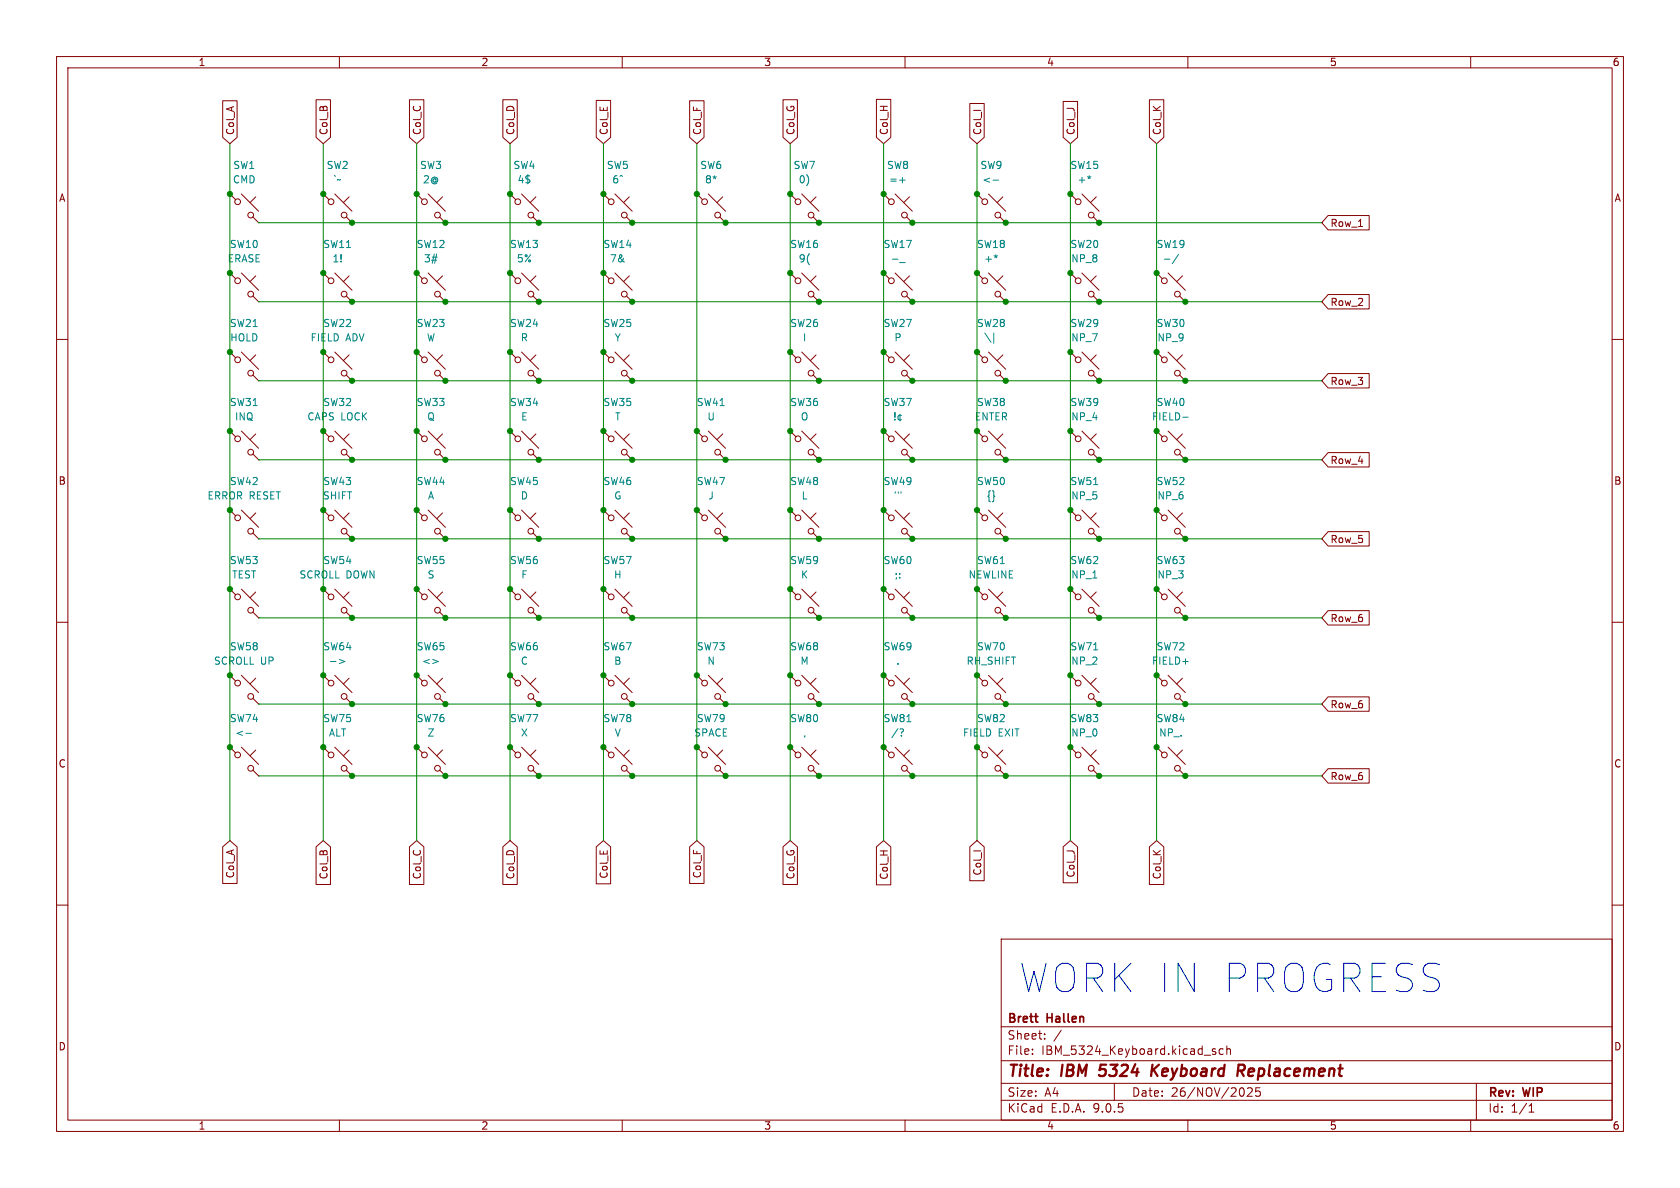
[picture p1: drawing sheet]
<svg xmlns="http://www.w3.org/2000/svg" width="297mm" height="210mm" viewBox="0 0 297 210" stroke-linecap="round" stroke-linejoin="round" font-family="sans-serif">
<g fill="none" stroke="#840000" stroke-width=".18">
<path d="M10 10h277v190h-277zM12 12h273v186h-273zM39.4 17.8h2.5v6.5l-1.3 1.1-1.2-1.1zM55.9 17.6h2.5v6.7l-1.3 1.1-1.2-1.1zM60 10v2M72.4 17.6h2.5v6.7l-1.2 1.1-1.3-1.1zM88.9 17.6h2.5v6.7l-1.2 1.1-1.3-1.1zM105.4 17.8h2.6v6.5l-1.3 1.1-1.3-1.1zM110 10v2M121.9 17.8h2.6v6.5l-1.3 1.1-1.3-1.1zM138.4 17.6h2.6v6.7l-1.3 1.1-1.3-1.1zM154.9 17.6h2.6v6.7l-1.3 1.1-1.3-1.1z"/>
<path d="M160 10v2M171.4 18.3h2.6v6l-1.3 1.1-1.3-1.1zM188 17.9h2.5v6.4l-1.3 1.1-1.2-1.1zM203.2 17.6h2.5v6.7l-1.2 1.1-1.3-1.1zM210 10v2M260 10v2M40.6 34.3l1.1 1M40.6 34.3h.1M42.7 34.3l3 3M44.7 38.4l1 1M45.2 34.8l-1 1M45.7 39.4h.1"/>
<path d="M57.1 34.3l1.1 1M57.1 34.3h.1M59.2 34.3l3 3M61.2 38.4l1 1M61.7 34.8l-1 1M62.2 39.4h.1M73.7 34.3l1 1M73.7 34.3h.1M75.7 34.3l3 3M77.7 38.4l1 1M78.2 34.8l-1 1M78.7 39.4h.1"/>
<path d="M90.2 34.3l1 1M90.2 34.3h.1M92.2 34.3l3 3M94.2 38.4l1 1M94.7 34.8l-1 1M95.2 39.4h.1M106.7 34.3l1 1M106.7 34.3h.1M108.7 34.3l3.1 3M110.7 38.4l1.1 1M111.3 34.8l-1.1 1M111.8 39.4h.1"/>
<path d="M123.2 34.3l1 1M123.2 34.3h.1M125.2 34.3l3.1 3M127.3 38.4l1 1M127.8 34.8l-1.1 1M128.3 39.4h.1M139.7 34.3l1 1M139.7 34.3h.1M141.7 34.3l3.1 3M143.8 38.4l1 1M144.3 34.8l-1 1M144.8 39.4h.1"/>
<path d="M156.2 34.3l1 1M156.2 34.3h.1M158.2 34.3l3.1 3M160.3 38.4l1 1M160.8 34.8l-1 1M161.3 39.4h.1M172.7 34.3l1 1M172.7 34.3h.1M174.8 34.3l3 3M176.8 38.4l1 1M177.3 34.8l-1 1M177.8 39.4h.1"/>
<path d="M189.2 34.3l1 1M189.2 34.3h.1M191.3 34.3l3 3M193.3 38.4l1 1M193.8 34.8l-1 1M194.3 39.4h.1M234.8 38.1h7.3v2.5h-7.3l-1.1-1.2zM40.6 48.3l1.1 1M40.6 48.3h.1M42.7 48.3l3 3M44.7 52.3l1 1M45.2 48.8l-1 1"/>
<path d="M45.7 53.3h.1M57.1 48.3l1.1 1M57.1 48.3h.1M59.2 48.3l3 3M61.2 52.3l1 1M61.7 48.8l-1 1M62.2 53.3h.1M73.7 48.3l1 1M73.7 48.3h.1M75.7 48.3l3 3M77.7 52.3l1 1M78.2 48.8l-1 1"/>
<path d="M78.7 53.3h.1M90.2 48.3l1 1M90.2 48.3h.1M92.2 48.3l3 3M94.2 52.3l1 1M94.7 48.8l-1 1M95.2 53.3h.1M106.7 48.3l1 1M106.7 48.3h.1M108.7 48.3l3.1 3M110.7 52.3l1.1 1M111.3 48.8l-1.1 1"/>
<path d="M111.8 53.3h.1M139.7 48.3l1 1M139.7 48.3h.1M141.7 48.3l3.1 3M143.8 52.3l1 1M144.3 48.8l-1 1M144.8 53.3h.1M156.2 48.3l1 1M156.2 48.3h.1M158.2 48.3l3.1 3M160.3 52.3l1 1M160.8 48.8l-1 1"/>
<path d="M161.3 53.3h.1M172.7 48.3l1 1M172.7 48.3h.1M174.8 48.3l3 3M176.8 52.3l1 1M177.3 48.8l-1 1M177.8 53.3h.1M189.2 48.3l1 1M189.2 48.3h.1M191.3 48.3l3 3M193.3 52.3l1 1M193.8 48.8l-1 1"/>
<path d="M194.3 53.3h.1M204.5 48.3l1 1M204.5 48.3h.1M206.5 48.3l3 3M208.5 52.3l1 1M209 48.8l-1 1M209.5 53.3h.1M234.8 52.1h7.3v2.5h-7.3l-1.1-1.3zM240.2 40h.7M10 60h2M40.6 76.2l1.1 1M40.6 76.2h.1"/>
<path d="M40.6 62.2l1.1 1M40.6 62.2h.1M42.7 76.2l3 3M42.7 62.2l3 3.1M44.7 66.3l1 1M45.2 76.7l-1 1M45.2 62.7l-1 1.1M45.7 67.3h.1M57.1 76.2l1.1 1M57.1 76.2h.1M57.1 62.2l1.1 1M57.1 62.2h.1"/>
<path d="M59.2 76.2l3 3M59.2 62.2l3 3.1M61.2 66.3l1 1M61.7 76.7l-1 1M61.7 62.7l-1 1.1M62.2 67.3h.1M73.7 62.2l1 1M73.7 62.2h.1M73.7 76.2l1 1M73.7 76.2h.1M75.7 62.2l3 3.1M75.7 76.2l3 3"/>
<path d="M77.7 66.3l1 1M78.2 62.7l-1 1.1M78.2 76.7l-1 1M78.7 67.3h.1M90.2 76.2l1 1M90.2 76.2h.1M90.2 62.2l1 1M90.2 62.2h.1M92.2 76.2l3 3M92.2 62.2l3 3.1M94.2 66.3l1 1M94.7 76.7l-1 1"/>
<path d="M94.7 62.7l-1 1.1M95.2 67.3h.1M106.7 76.2l1 1M106.7 76.2h.1M106.7 62.2l1 1M106.7 62.2h.1M108.7 76.2l3.1 3M108.7 62.2l3.1 3.1M110.7 66.3l1.1 1M111.3 76.7l-1.1 1M111.3 62.7l-1.1 1.1M111.8 67.3h.1"/>
<path d="M123.2 76.2l1 1M123.2 76.2h.1M125.2 76.2l3.1 3M127.8 76.7l-1.1 1M139.7 76.2l1 1M139.7 76.2h.1M139.7 62.2l1 1M139.7 62.2h.1M141.7 76.2l3.1 3M141.7 62.2l3.1 3.1M143.8 66.3l1 1M144.3 76.7l-1 1"/>
<path d="M144.3 62.7l-1 1.1M144.8 67.3h.1M156.2 76.2l1 1M156.2 76.2h.1M156.2 62.2l1 1M156.2 62.2h.1M158.2 76.2l3.1 3M158.2 62.2l3.1 3.1M160.3 66.3l1 1M160.8 76.7l-1 1M160.8 62.7l-1 1.1M161.3 67.3h.1"/>
<path d="M172.7 76.2l1 1M172.7 76.2h.1M172.7 62.2l1 1M172.7 62.2h.1M174.8 76.2l3 3M174.8 62.2l3 3.1M176.8 66.3l1 1M177.3 76.7l-1 1M177.3 62.7l-1 1.1M177.8 67.3h.1M189.2 76.2l1 1M189.2 76.2h.1"/>
<path d="M189.2 62.2l1 1M189.2 62.2h.1M191.3 76.2l3 3M191.3 62.2l3 3.1M193.3 66.3l1 1M193.8 76.7l-1 1M193.8 62.7l-1 1.1M194.3 67.3h.1M204.5 62.2l1 1M204.5 62.2h.1M204.5 76.2l1 1M204.5 76.2h.1"/>
<path d="M206.5 62.2l3 3.1M206.5 76.2l3 3M208.5 66.3l1 1M209 62.7l-1 1.1M209 76.7l-1 1M209.5 67.3h.1M234.8 66h7.3v2.6h-7.3l-1.1-1.3zM285 60h2M40.6 90.2l1.1 1M40.6 90.2h.1M42.7 90.2l3 3M44.7 80.3l1 1"/>
<path d="M44.7 94.2l1 1.1M45.2 90.7l-1 1M45.7 81.3h.1M45.7 95.3h.1M57.1 90.2l1.1 1M57.1 90.2h.1M59.2 90.2l3 3M61.2 94.2l1 1.1M61.2 80.3l1 1M61.7 90.7l-1 1M62.2 95.3h.1M62.2 81.3h.1"/>
<path d="M73.7 90.2l1 1M73.7 90.2h.1M75.7 90.2l3 3M77.7 80.3l1 1M77.7 94.2l1 1.1M78.2 90.7l-1 1M78.7 81.3h.1M78.7 95.3h.1M90.2 90.2l1 1M90.2 90.2h.1M92.2 90.2l3 3M94.2 80.3l1 1"/>
<path d="M94.2 94.2l1 1.1M94.7 90.7l-1 1M95.2 81.3h.1M95.2 95.3h.1M106.7 90.2l1 1M106.7 90.2h.1M108.7 90.2l3.1 3M110.7 94.2l1.1 1.1M110.7 80.3l1.1 1M111.3 90.7l-1.1 1M111.8 95.3h.1M111.8 81.3h.1"/>
<path d="M123.2 90.2l1 1M123.2 90.2h.1M125.2 90.2l3.1 3M127.3 94.2l1 1.1M127.3 80.3l1 1M127.8 90.7l-1.1 1M128.3 95.3h.1M128.3 81.3h.1M139.7 90.2l1 1M139.7 90.2h.1M141.7 90.2l3.1 3M143.8 94.2l1 1.1"/>
<path d="M143.8 80.3l1 1M144.3 90.7l-1 1M144.8 95.3h.1M144.8 81.3h.1M156.2 90.2l1 1M156.2 90.2h.1M158.2 90.2l3.1 3M160.3 80.3l1 1M160.3 94.2l1 1.1M160.8 90.7l-1 1M161.3 81.3h.1M161.3 95.3h.1"/>
<path d="M172.7 90.2l1 1M172.7 90.2h.1M174.8 90.2l3 3M176.8 94.2l1 1.1M176.8 80.3l1 1M177.3 90.7l-1 1M177.8 95.3h.1M177.8 81.3h.1M189.2 90.2l1 1M189.2 90.2h.1M191.3 90.2l3 3M193.3 94.2l1 1.1"/>
<path d="M193.3 80.3l1 1M193.8 90.7l-1 1M194.3 95.3h.1M194.3 81.3h.1M204.5 90.2l1 1M204.5 90.2h.1M206.5 90.2l3 3M208.5 94.2l1 1.1M208.5 80.3l1 1M209 90.7l-1 1M209.5 95.3h.1M209.5 81.3h.1"/>
<path d="M234.8 80h7.3v2.6h-7.3l-1.1-1.3zM234.8 94h7.3v2.5h-7.3l-1.1-1.2zM10 110h2M40.6 119.4l1.1 1M40.6 119.4h.1M40.6 104.1l1.1 1.1M40.6 104.1h.1M42.7 119.4l3 3M42.7 104.1l3 3.1M44.7 108.2l1 1M45.2 119.9l-1 1M45.2 104.6l-1 1.1"/>
<path d="M45.7 109.2h.1M57.1 104.1l1.1 1.1M57.1 104.1h.1M57.1 119.4l1.1 1M57.1 119.4h.1M59.2 104.1l3 3.1M59.2 119.4l3 3M61.2 108.2l1 1M61.7 104.6l-1 1.1M61.7 119.9l-1 1M62.2 109.2h.1M73.7 104.1l1 1.1"/>
<path d="M73.7 104.1h.1M73.7 119.4l1 1M73.7 119.4h.1M75.7 104.1l3 3.1M75.7 119.4l3 3M77.7 108.2l1 1M78.2 104.6l-1 1.1M78.2 119.9l-1 1M78.7 109.2h.1M90.2 104.1l1 1.1M90.2 104.1h.1M90.2 119.4l1 1"/>
<path d="M90.2 119.4h.1M92.2 104.1l3 3.1M92.2 119.4l3 3M94.2 108.2l1 1M94.7 104.6l-1 1.1M94.7 119.9l-1 1M95.2 109.2h.1M106.7 119.4l1 1M106.7 119.4h.1M106.7 104.1l1 1.1M106.7 104.1h.1M108.7 119.4l3.1 3"/>
<path d="M108.7 104.1l3.1 3.1M110.7 108.2l1.1 1M111.3 119.9l-1.1 1M111.3 104.6l-1.1 1.1M111.8 109.2h.1M123.2 119.4l1 1M123.2 119.4h.1M125.2 119.4l3.1 3M127.8 119.9l-1.1 1M139.7 119.4l1 1M139.7 119.4h.1M139.7 104.1l1 1.1"/>
<path d="M139.7 104.1h.1M141.7 119.4l3.1 3M141.7 104.1l3.1 3.1M143.8 108.2l1 1M144.3 119.9l-1 1M144.3 104.6l-1 1.1M144.8 109.2h.1M156.2 119.4l1 1M156.2 119.4h.1M156.2 104.1l1 1.1M156.2 104.1h.1M158.2 119.4l3.1 3"/>
<path d="M158.2 104.1l3.1 3.1M160.3 108.2l1 1M160.8 119.9l-1 1M160.8 104.6l-1 1.1M161.3 109.2h.1M172.7 104.1l1 1.1M172.7 104.1h.1M172.7 119.4l1 1M172.7 119.4h.1M174.8 104.1l3 3.1M174.8 119.4l3 3M176.8 108.2l1 1"/>
<path d="M177.3 104.6l-1 1.1M177.3 119.9l-1 1M177.8 109.2h.1M189.2 119.4l1 1M189.2 119.4h.1M189.2 104.1l1 1.1M189.2 104.1h.1M191.3 119.4l3 3M191.3 104.1l3 3.1M193.3 108.2l1 1M193.8 119.9l-1 1M193.8 104.6l-1 1.1"/>
<path d="M194.3 109.2h.1M204.5 119.4l1 1M204.5 119.4h.1M204.5 104.1l1 1.1M204.5 104.1h.1M206.5 119.4l3 3M206.5 104.1l3 3.1M208.5 108.2l1 1M209 104.6l-1 1.1M209 119.9l-1 1M209.5 109.2h.1M234.8 107.9h7.3v2.6h-7.3l-1.1-1.3z"/>
<path d="M285 110h2M40.6 132.1l1.1 1M40.6 132.1h.1M42.7 132.1l3 3M44.7 123.4l1 1.1M44.7 136.1l1 1.1M45.2 132.6l-1 1M45.7 124.5h.1M45.7 137.2h.1M57.1 132.1l1.1 1M57.1 132.1h.1M59.2 132.1l3 3"/>
<path d="M61.2 123.4l1 1.1M61.2 136.1l1 1.1M61.7 132.6l-1 1M62.2 124.5h.1M62.2 137.2h.1M73.7 132.1l1 1M73.7 132.1h.1M75.7 132.1l3 3M77.7 136.1l1 1.1M77.7 123.4l1 1.1M78.2 132.6l-1 1M78.7 137.2h.1"/>
<path d="M78.7 124.5h.1M90.2 132.1l1 1M90.2 132.1h.1M92.2 132.1l3 3M94.2 136.1l1 1.1M94.2 123.4l1 1.1M94.7 132.6l-1 1M95.2 137.2h.1M95.2 124.5h.1M106.7 132.1l1 1M106.7 132.1h.1M108.7 132.1l3.1 3"/>
<path d="M110.7 123.4l1.1 1.1M110.7 136.1l1.1 1.1M111.3 132.6l-1.1 1M111.8 124.5h.1M111.8 137.2h.1M123.2 132.1l1 1M123.2 132.1h.1M125.2 132.1l3.1 3M127.3 136.1l1 1.1M127.3 123.4l1 1.1M127.8 132.6l-1.1 1M128.3 137.2h.1"/>
<path d="M128.3 124.5h.1M139.7 132.1l1 1M139.7 132.1h.1M141.7 132.1l3.1 3M143.8 136.1l1 1.1M143.8 123.4l1 1.1M144.3 132.6l-1 1M144.8 137.2h.1M144.8 124.5h.1M156.2 132.1l1 1M156.2 132.1h.1M158.2 132.1l3.1 3"/>
<path d="M160.3 136.1l1 1.1M160.3 123.4l1 1.1M160.8 132.6l-1 1M161.3 137.2h.1M161.3 124.5h.1M172.7 132.1l1 1M172.7 132.1h.1M174.8 132.1l3 3M176.8 136.1l1 1.1M176.8 123.4l1 1.1M177.3 132.6l-1 1M177.8 137.2h.1"/>
<path d="M177.8 124.5h.1M189.2 132.1l1 1M189.2 132.1h.1M191.3 132.1l3 3M193.3 123.4l1 1.1M193.3 136.1l1 1.1M193.8 132.6l-1 1M194.3 124.5h.1M194.3 137.2h.1M204.5 132.1l1 1M204.5 132.1h.1M206.5 132.1l3 3"/>
<path d="M208.5 136.1l1 1.1M208.5 123.4l1 1.1M209 132.6l-1 1M209.5 137.2h.1M209.5 124.5h.1M234.8 123.2h7.3v2.5h-7.3l-1.1-1.2zM234.8 135.9h7.3v2.5h-7.3l-1.1-1.2zM39.4 149.7l1.2-1.1 1.3 1.1v6.5h-2.5zM55.9 149.7l1.2-1.1 1.3 1.1v6.7h-2.5zM72.4 149.7l1.3-1.1 1.2 1.1v6.7h-2.5zM88.9 149.7l1.3-1.1 1.2 1.1v6.7h-2.5zM105.4 149.7l1.3-1.1 1.3 1.1v6.5h-2.6z"/>
<path d="M121.9 149.7l1.3-1.1 1.3 1.1v6.5h-2.6zM138.4 149.7l1.3-1.1 1.3 1.1v6.7h-2.6zM154.9 149.7l1.3-1.1 1.3 1.1v6.7h-2.6zM171.4 149.7l1.3-1.1 1.3 1.1v6h-2.6zM188 149.7l1.2-1.1 1.3 1.1v6.4h-2.5zM203.2 149.7l1.3-1.1 1.2 1.1v6.7h-2.5zM10 160h2M177 166h108v32h-108zM285 160h2M60 198v2M110 198v2M160 198v2"/>
<path d="M177 194.5h108M177 191.5h108M177 187.5h108M177 181.5h108M182.5 186.3v.1M182.5 185.5v.1M184.7 183.6v.1M184.7 182.8v.1M187.6 182.1l-1.3 2M197 191.5v3M210 198v2M214.9 185.5l-.4-.1-.2 .2 .1 .2 .5 .2v.3h-.6"/>
<path d="M216.2 185.5l-.4-.1-.3 .3v.4l.2 .2h.5M216.9 185.5l.2-.1 .4 .1v.9M216.9 184.9v1.5M221.3 192.4v.5l-.8 .9h.9M222 192.3v.7l.2-.1h.5l.1 .6-.3 .3-.5-.1M260 198v2M261 191.5v6.5M270.3 196.6h.9M270.3 195.5l.4-.4v1.5"/>
<circle cx="42" cy="35.7" r=".51"/>
<circle cx="44.3" cy="38" r=".51"/>
<circle cx="58.5" cy="35.7" r=".51"/>
<circle cx="60.8" cy="38" r=".51"/>
<circle cx="75" cy="35.7" r=".51"/>
<circle cx="77.3" cy="38" r=".51"/>
<circle cx="91.5" cy="35.7" r=".51"/>
<circle cx="93.9" cy="38" r=".51"/>
<circle cx="108.1" cy="35.7" r=".51"/>
<circle cx="110.4" cy="38" r=".51"/>
<circle cx="124.6" cy="35.7" r=".51"/>
<circle cx="126.9" cy="38" r=".51"/>
<circle cx="141.1" cy="35.7" r=".51"/>
<circle cx="143.4" cy="38" r=".51"/>
<circle cx="157.6" cy="35.7" r=".51"/>
<circle cx="159.9" cy="38" r=".51"/>
<circle cx="174.1" cy="35.7" r=".51"/>
<circle cx="176.4" cy="38" r=".51"/>
<circle cx="190.6" cy="35.7" r=".51"/>
<circle cx="192.9" cy="38" r=".51"/>
<circle cx="42" cy="49.6" r=".51"/>
<circle cx="44.3" cy="52" r=".51"/>
<circle cx="58.5" cy="49.6" r=".51"/>
<circle cx="60.8" cy="52" r=".51"/>
<circle cx="75" cy="49.6" r=".51"/>
<circle cx="77.3" cy="52" r=".51"/>
<circle cx="91.5" cy="49.6" r=".51"/>
<circle cx="93.9" cy="52" r=".51"/>
<circle cx="108.1" cy="49.6" r=".51"/>
<circle cx="110.4" cy="52" r=".51"/>
<circle cx="141.1" cy="49.6" r=".51"/>
<circle cx="143.4" cy="52" r=".51"/>
<circle cx="157.6" cy="49.6" r=".51"/>
<circle cx="159.9" cy="52" r=".51"/>
<circle cx="174.1" cy="49.6" r=".51"/>
<circle cx="176.4" cy="52" r=".51"/>
<circle cx="190.6" cy="49.6" r=".51"/>
<circle cx="192.9" cy="52" r=".51"/>
<circle cx="205.8" cy="49.6" r=".51"/>
<circle cx="208.2" cy="52" r=".51"/>
<circle cx="42" cy="63.6" r=".51"/>
<circle cx="42" cy="77.6" r=".51"/>
<circle cx="44.3" cy="66" r=".51"/>
<circle cx="44.3" cy="79.9" r=".51"/>
<circle cx="58.5" cy="77.6" r=".51"/>
<circle cx="58.5" cy="63.6" r=".51"/>
<circle cx="60.8" cy="79.9" r=".51"/>
<circle cx="60.8" cy="66" r=".51"/>
<circle cx="75" cy="77.6" r=".51"/>
<circle cx="75" cy="63.6" r=".51"/>
<circle cx="77.3" cy="79.9" r=".51"/>
<circle cx="77.3" cy="66" r=".51"/>
<circle cx="91.5" cy="77.6" r=".51"/>
<circle cx="91.5" cy="63.6" r=".51"/>
<circle cx="93.9" cy="66" r=".51"/>
<circle cx="93.9" cy="79.9" r=".51"/>
<circle cx="108.1" cy="77.6" r=".51"/>
<circle cx="108.1" cy="63.6" r=".51"/>
<circle cx="110.4" cy="79.9" r=".51"/>
<circle cx="110.4" cy="66" r=".51"/>
<circle cx="124.6" cy="77.6" r=".51"/>
<circle cx="126.9" cy="79.9" r=".51"/>
<circle cx="141.1" cy="77.6" r=".51"/>
<circle cx="141.1" cy="63.6" r=".51"/>
<circle cx="143.4" cy="66" r=".51"/>
<circle cx="143.4" cy="79.9" r=".51"/>
<circle cx="157.6" cy="63.6" r=".51"/>
<circle cx="157.6" cy="77.6" r=".51"/>
<circle cx="159.9" cy="79.9" r=".51"/>
<circle cx="159.9" cy="66" r=".51"/>
<circle cx="174.1" cy="63.6" r=".51"/>
<circle cx="174.1" cy="77.6" r=".51"/>
<circle cx="176.4" cy="79.9" r=".51"/>
<circle cx="176.4" cy="66" r=".51"/>
<circle cx="190.6" cy="77.6" r=".51"/>
<circle cx="190.6" cy="63.6" r=".51"/>
<circle cx="192.9" cy="66" r=".51"/>
<circle cx="192.9" cy="79.9" r=".51"/>
<circle cx="205.8" cy="63.6" r=".51"/>
<circle cx="205.8" cy="77.6" r=".51"/>
<circle cx="208.2" cy="79.9" r=".51"/>
<circle cx="208.2" cy="66" r=".51"/>
<circle cx="42" cy="91.5" r=".51"/>
<circle cx="44.3" cy="93.9" r=".51"/>
<circle cx="58.5" cy="91.5" r=".51"/>
<circle cx="60.8" cy="93.9" r=".51"/>
<circle cx="75" cy="91.5" r=".51"/>
<circle cx="77.3" cy="93.9" r=".51"/>
<circle cx="91.5" cy="91.5" r=".51"/>
<circle cx="93.9" cy="93.9" r=".51"/>
<circle cx="108.1" cy="91.5" r=".51"/>
<circle cx="110.4" cy="93.9" r=".51"/>
<circle cx="124.6" cy="91.5" r=".51"/>
<circle cx="126.9" cy="93.9" r=".51"/>
<circle cx="141.1" cy="91.5" r=".51"/>
<circle cx="143.4" cy="93.9" r=".51"/>
<circle cx="157.6" cy="91.5" r=".51"/>
<circle cx="159.9" cy="93.9" r=".51"/>
<circle cx="174.1" cy="91.5" r=".51"/>
<circle cx="176.4" cy="93.9" r=".51"/>
<circle cx="190.6" cy="91.5" r=".51"/>
<circle cx="192.9" cy="93.9" r=".51"/>
<circle cx="205.8" cy="91.5" r=".51"/>
<circle cx="208.2" cy="93.9" r=".51"/>
<circle cx="42" cy="105.5" r=".51"/>
<circle cx="44.3" cy="107.9" r=".51"/>
<circle cx="58.5" cy="105.5" r=".51"/>
<circle cx="60.8" cy="107.9" r=".51"/>
<circle cx="75" cy="105.5" r=".51"/>
<circle cx="77.3" cy="107.9" r=".51"/>
<circle cx="91.5" cy="105.5" r=".51"/>
<circle cx="93.9" cy="107.9" r=".51"/>
<circle cx="108.1" cy="105.5" r=".51"/>
<circle cx="110.4" cy="107.9" r=".51"/>
<circle cx="141.1" cy="105.5" r=".51"/>
<circle cx="143.4" cy="107.9" r=".51"/>
<circle cx="157.6" cy="105.5" r=".51"/>
<circle cx="159.9" cy="107.9" r=".51"/>
<circle cx="174.1" cy="105.5" r=".51"/>
<circle cx="176.4" cy="107.9" r=".51"/>
<circle cx="190.6" cy="105.5" r=".51"/>
<circle cx="192.9" cy="107.9" r=".51"/>
<circle cx="205.8" cy="105.5" r=".51"/>
<circle cx="208.2" cy="107.9" r=".51"/>
<circle cx="42" cy="120.8" r=".51"/>
<circle cx="42" cy="133.5" r=".51"/>
<circle cx="44.3" cy="123.1" r=".51"/>
<circle cx="44.3" cy="135.8" r=".51"/>
<circle cx="58.5" cy="120.8" r=".51"/>
<circle cx="58.5" cy="133.5" r=".51"/>
<circle cx="60.8" cy="123.1" r=".51"/>
<circle cx="60.8" cy="135.8" r=".51"/>
<circle cx="75" cy="120.8" r=".51"/>
<circle cx="75" cy="133.5" r=".51"/>
<circle cx="77.3" cy="123.1" r=".51"/>
<circle cx="77.3" cy="135.8" r=".51"/>
<circle cx="91.5" cy="120.8" r=".51"/>
<circle cx="91.5" cy="133.5" r=".51"/>
<circle cx="93.9" cy="123.1" r=".51"/>
<circle cx="93.9" cy="135.8" r=".51"/>
<circle cx="108.1" cy="120.8" r=".51"/>
<circle cx="108.1" cy="133.5" r=".51"/>
<circle cx="110.4" cy="123.1" r=".51"/>
<circle cx="110.4" cy="135.8" r=".51"/>
<circle cx="124.6" cy="120.8" r=".51"/>
<circle cx="124.6" cy="133.5" r=".51"/>
<circle cx="126.9" cy="123.1" r=".51"/>
<circle cx="126.9" cy="135.8" r=".51"/>
<circle cx="141.1" cy="120.8" r=".51"/>
<circle cx="141.1" cy="133.5" r=".51"/>
<circle cx="143.4" cy="123.1" r=".51"/>
<circle cx="143.4" cy="135.8" r=".51"/>
<circle cx="157.6" cy="120.8" r=".51"/>
<circle cx="157.6" cy="133.5" r=".51"/>
<circle cx="159.9" cy="123.1" r=".51"/>
<circle cx="159.9" cy="135.8" r=".51"/>
<circle cx="174.1" cy="120.8" r=".51"/>
<circle cx="174.1" cy="133.5" r=".51"/>
<circle cx="176.4" cy="123.1" r=".51"/>
<circle cx="176.4" cy="135.8" r=".51"/>
<circle cx="190.6" cy="120.8" r=".51"/>
<circle cx="190.6" cy="133.5" r=".51"/>
<circle cx="192.9" cy="123.1" r=".51"/>
<circle cx="192.9" cy="135.8" r=".51"/>
<circle cx="205.8" cy="120.8" r=".51"/>
<circle cx="205.8" cy="133.5" r=".51"/>
<circle cx="208.2" cy="123.1" r=".51"/>
<circle cx="208.2" cy="135.8" r=".51"/>
</g>
<path d="M194.3 190l.2 .2M194.6 188.2l-.2 1 .1-.1M203.7 188.2l-.2 2M203.9 189.1l.7 1.1M204.9 188.2l-1.3 1.2M219 188.2l.9 .1a.58 .58 0 0 1-.3 1h-.8M219.3 189.3l.6 .9" fill="none" stroke="#840000" stroke-width=".4"/>
<g fill="none" stroke="#008484" stroke-width=".18">
<path d="M159.1 31.8h.9M175.6 31.8h.9M192.9 31.2l-.3 .2 .1 .2M157.8 45.8h.9M159.1 46.4h.9M174.1 58.9l1.1 1.6M175.7 58.9v1.8M176.3 45.2l-.3 .1 .2 .3M205.9 45.8h.9M208.3 45l-1 1.6M158.2 74.1v.1M158.2 73v.8"/>
<path d="M159.1 73.2v1.2M159.4 73.5l-.4-.1-.3 .2 .2 .6h.5M209.1 73.8h1M58.4 116.9h1M60 116.6l1 .3-1 .4M76.5 116.6l1 .3-1 .4M43.5 129.6h.9M159.2 128.8h.3l.2 .2v.3l-.3 .2"/>
</g>
<g fill="none" stroke="#008400" stroke-width=".18">
<path d="M40.6 25.4v123.2M45.7 39.4h188M57.1 25.4v123.2M73.7 25.4v123.2M90.2 25.4v123.2M106.7 25.4v123.2M123.2 25.4v123.2M139.7 25.4v123.2M156.2 25.4v123.2M172.7 25.4v123.2M189.2 25.4v123.2M204.5 25.4v123.2"/>
<path d="M45.7 53.3h188M45.7 67.3h188M45.7 81.3h188M45.7 95.3h188M45.7 109.2h188M45.7 124.5h188M45.7 137.2h188"/>
</g>
<g fill="#008400" stroke="#008400" stroke-width=".18">
<circle cx="78.7" cy="53.3" r=".46"/>
<circle cx="73.7" cy="62.2" r=".46"/>
<circle cx="95.2" cy="53.3" r=".46"/>
<circle cx="111.8" cy="53.3" r=".46"/>
<circle cx="90.2" cy="76.2" r=".46"/>
<circle cx="73.7" cy="76.2" r=".46"/>
<circle cx="73.7" cy="90.2" r=".46"/>
<circle cx="78.7" cy="81.3" r=".46"/>
<circle cx="78.7" cy="67.3" r=".46"/>
<circle cx="95.2" cy="67.3" r=".46"/>
<circle cx="90.2" cy="62.2" r=".46"/>
<circle cx="57.1" cy="48.3" r=".46"/>
<circle cx="78.7" cy="39.4" r=".46"/>
<circle cx="62.2" cy="39.4" r=".46"/>
<circle cx="57.1" cy="34.3" r=".46"/>
<circle cx="73.7" cy="48.3" r=".46"/>
<circle cx="73.7" cy="34.3" r=".46"/>
<circle cx="40.6" cy="48.3" r=".46"/>
<circle cx="40.6" cy="34.3" r=".46"/>
<circle cx="111.8" cy="67.3" r=".46"/>
<circle cx="106.7" cy="76.2" r=".46"/>
<circle cx="106.7" cy="90.2" r=".46"/>
<circle cx="111.8" cy="81.3" r=".46"/>
<circle cx="90.2" cy="90.2" r=".46"/>
<circle cx="95.2" cy="81.3" r=".46"/>
<circle cx="139.7" cy="76.2" r=".46"/>
<circle cx="40.6" cy="62.2" r=".46"/>
<circle cx="57.1" cy="76.2" r=".46"/>
<circle cx="57.1" cy="62.2" r=".46"/>
<circle cx="62.2" cy="53.3" r=".46"/>
<circle cx="62.2" cy="67.3" r=".46"/>
<circle cx="62.2" cy="95.3" r=".46"/>
<circle cx="57.1" cy="90.2" r=".46"/>
<circle cx="62.2" cy="81.3" r=".46"/>
<circle cx="40.6" cy="76.2" r=".46"/>
<circle cx="40.6" cy="90.2" r=".46"/>
<circle cx="128.3" cy="39.4" r=".46"/>
<circle cx="111.8" cy="39.4" r=".46"/>
<circle cx="123.2" cy="34.3" r=".46"/>
<circle cx="106.7" cy="34.3" r=".46"/>
<circle cx="106.7" cy="62.2" r=".46"/>
<circle cx="139.7" cy="62.2" r=".46"/>
<circle cx="106.7" cy="48.3" r=".46"/>
<circle cx="95.2" cy="39.4" r=".46"/>
<circle cx="90.2" cy="48.3" r=".46"/>
<circle cx="90.2" cy="34.3" r=".46"/>
<circle cx="156.2" cy="48.3" r=".46"/>
<circle cx="139.7" cy="48.3" r=".46"/>
<circle cx="144.8" cy="39.4" r=".46"/>
<circle cx="144.8" cy="53.3" r=".46"/>
<circle cx="172.7" cy="76.2" r=".46"/>
<circle cx="177.8" cy="67.3" r=".46"/>
<circle cx="194.3" cy="39.4" r=".46"/>
<circle cx="189.2" cy="48.3" r=".46"/>
<circle cx="177.8" cy="39.4" r=".46"/>
<circle cx="161.3" cy="81.3" r=".46"/>
<circle cx="161.3" cy="67.3" r=".46"/>
<circle cx="172.7" cy="90.2" r=".46"/>
<circle cx="189.2" cy="76.2" r=".46"/>
<circle cx="177.8" cy="81.3" r=".46"/>
<circle cx="204.5" cy="62.2" r=".46"/>
<circle cx="194.3" cy="67.3" r=".46"/>
<circle cx="194.3" cy="53.3" r=".46"/>
<circle cx="204.5" cy="48.3" r=".46"/>
<circle cx="194.3" cy="81.3" r=".46"/>
<circle cx="204.5" cy="76.2" r=".46"/>
<circle cx="204.5" cy="90.2" r=".46"/>
<circle cx="144.8" cy="67.3" r=".46"/>
<circle cx="156.2" cy="76.2" r=".46"/>
<circle cx="189.2" cy="34.3" r=".46"/>
<circle cx="161.3" cy="53.3" r=".46"/>
<circle cx="156.2" cy="62.2" r=".46"/>
<circle cx="172.7" cy="34.3" r=".46"/>
<circle cx="172.7" cy="62.2" r=".46"/>
<circle cx="177.8" cy="53.3" r=".46"/>
<circle cx="189.2" cy="62.2" r=".46"/>
<circle cx="172.7" cy="48.3" r=".46"/>
<circle cx="161.3" cy="39.4" r=".46"/>
<circle cx="156.2" cy="34.3" r=".46"/>
<circle cx="139.7" cy="34.3" r=".46"/>
<circle cx="209.5" cy="53.3" r=".46"/>
<circle cx="189.2" cy="119.4" r=".46"/>
<circle cx="204.5" cy="104.1" r=".46"/>
<circle cx="194.3" cy="109.2" r=".46"/>
<circle cx="209.5" cy="109.2" r=".46"/>
<circle cx="209.5" cy="67.3" r=".46"/>
<circle cx="209.5" cy="81.3" r=".46"/>
<circle cx="209.5" cy="95.3" r=".46"/>
<circle cx="194.3" cy="95.3" r=".46"/>
<circle cx="204.5" cy="119.4" r=".46"/>
<circle cx="209.5" cy="124.5" r=".46"/>
<circle cx="194.3" cy="137.2" r=".46"/>
<circle cx="209.5" cy="137.2" r=".46"/>
<circle cx="204.5" cy="132.1" r=".46"/>
<circle cx="172.7" cy="119.4" r=".46"/>
<circle cx="177.8" cy="124.5" r=".46"/>
<circle cx="177.8" cy="95.3" r=".46"/>
<circle cx="189.2" cy="104.1" r=".46"/>
<circle cx="189.2" cy="90.2" r=".46"/>
<circle cx="177.8" cy="109.2" r=".46"/>
<circle cx="172.7" cy="104.1" r=".46"/>
<circle cx="172.7" cy="132.1" r=".46"/>
<circle cx="177.8" cy="137.2" r=".46"/>
<circle cx="194.3" cy="124.5" r=".46"/>
<circle cx="189.2" cy="132.1" r=".46"/>
<circle cx="111.8" cy="124.5" r=".46"/>
<circle cx="95.2" cy="124.5" r=".46"/>
<circle cx="106.7" cy="119.4" r=".46"/>
<circle cx="95.2" cy="109.2" r=".46"/>
<circle cx="90.2" cy="119.4" r=".46"/>
<circle cx="128.3" cy="81.3" r=".46"/>
<circle cx="123.2" cy="90.2" r=".46"/>
<circle cx="95.2" cy="95.3" r=".46"/>
<circle cx="111.8" cy="95.3" r=".46"/>
<circle cx="123.2" cy="76.2" r=".46"/>
<circle cx="128.3" cy="95.3" r=".46"/>
<circle cx="144.8" cy="81.3" r=".46"/>
<circle cx="139.7" cy="90.2" r=".46"/>
<circle cx="144.8" cy="95.3" r=".46"/>
<circle cx="90.2" cy="104.1" r=".46"/>
<circle cx="106.7" cy="104.1" r=".46"/>
<circle cx="111.8" cy="109.2" r=".46"/>
<circle cx="144.8" cy="109.2" r=".46"/>
<circle cx="144.8" cy="124.5" r=".46"/>
<circle cx="128.3" cy="124.5" r=".46"/>
<circle cx="139.7" cy="104.1" r=".46"/>
<circle cx="161.3" cy="95.3" r=".46"/>
<circle cx="156.2" cy="90.2" r=".46"/>
<circle cx="123.2" cy="132.1" r=".46"/>
<circle cx="111.8" cy="137.2" r=".46"/>
<circle cx="161.3" cy="109.2" r=".46"/>
<circle cx="156.2" cy="104.1" r=".46"/>
<circle cx="62.2" cy="137.2" r=".46"/>
<circle cx="40.6" cy="132.1" r=".46"/>
<circle cx="57.1" cy="132.1" r=".46"/>
<circle cx="73.7" cy="132.1" r=".46"/>
<circle cx="78.7" cy="137.2" r=".46"/>
<circle cx="106.7" cy="132.1" r=".46"/>
<circle cx="95.2" cy="137.2" r=".46"/>
<circle cx="90.2" cy="132.1" r=".46"/>
<circle cx="123.2" cy="119.4" r=".46"/>
<circle cx="139.7" cy="119.4" r=".46"/>
<circle cx="139.7" cy="132.1" r=".46"/>
<circle cx="161.3" cy="124.5" r=".46"/>
<circle cx="156.2" cy="119.4" r=".46"/>
<circle cx="128.3" cy="137.2" r=".46"/>
<circle cx="156.2" cy="132.1" r=".46"/>
<circle cx="144.8" cy="137.2" r=".46"/>
<circle cx="161.3" cy="137.2" r=".46"/>
<circle cx="73.7" cy="119.4" r=".46"/>
<circle cx="40.6" cy="119.4" r=".46"/>
<circle cx="57.1" cy="119.4" r=".46"/>
<circle cx="62.2" cy="124.5" r=".46"/>
<circle cx="40.6" cy="104.1" r=".46"/>
<circle cx="57.1" cy="104.1" r=".46"/>
<circle cx="78.7" cy="95.3" r=".46"/>
<circle cx="73.7" cy="104.1" r=".46"/>
<circle cx="78.7" cy="109.2" r=".46"/>
<circle cx="62.2" cy="109.2" r=".46"/>
<circle cx="78.7" cy="124.5" r=".46"/>
</g>
<text font-size="7" fill="#0000c2" x="180.2" y="175.7">WORK IN PROGRESS</text>
<g font-size="2.8" fill="#840000">
<text x="178" y="190.9">Title:</text>
<text x="187.7" y="190.9">IBM</text>
<text x="195.2" y="190.9">5324</text>
<text x="205.2" y="190.9">Keyboard</text>
<text x="221.2" y="190.9">Replacement</text>
</g>
<g font-size="2.1" fill="#840000">
<text x="178" y="184">Sheet:</text>
<text x="178" y="181.2">Brett</text>
<text x="185.2" y="181.2">Hallen</text>
<text x="178" y="186.7">File:</text>
<text x="184.1" y="186.7">IBM_5324_Keyboard.kicad_sch</text>
<text x="178" y="196.9">KiCad</text>
<text x="178" y="194.1">Size:</text>
<text x="184.7" y="194.1">A4</text>
<text x="185.7" y="196.9">E.D.A.</text>
<text x="193.3" y="196.9">9.0.5</text>
<text x="200" y="194.1">Date:</text>
<text x="207" y="194.1">26/NOV/2025</text>
<text x="263" y="194.3">Rev:</text>
<text x="263" y="196.9">Id:</text>
<text x="267.1" y="196.9">1/1</text>
<text x="269.4" y="194.3">WIP</text>
</g>
<g font-size="1.8" fill="#840000">
<text x="35" y="11.9">1</text>
<text x="85" y="11.9">2</text>
<text x="135" y="11.9">3</text>
<text x="185" y="11.9">4</text>
<text x="235" y="11.9">5</text>
<text x="285" y="11.9">6</text>
<text x="41.6" y="24" transform="rotate(-90 41.6 24)">Col_A</text>
<text x="58.1" y="24" transform="rotate(-90 58.1 24)">Col_B</text>
<text x="74.6" y="24" transform="rotate(-90 74.6 24)">Col_C</text>
<text x="91.1" y="24" transform="rotate(-90 91.1 24)">Col_D</text>
<text x="107.6" y="24" transform="rotate(-90 107.6 24)">Col_E</text>
<text x="124.1" y="24" transform="rotate(-90 124.1 24)">Col_F</text>
<text x="140.7" y="24" transform="rotate(-90 140.7 24)">Col_G</text>
<text x="157.2" y="24" transform="rotate(-90 157.2 24)">Col_H</text>
<text x="173.7" y="24" transform="rotate(-90 173.7 24)">Col_I</text>
<text x="190.2" y="24" transform="rotate(-90 190.2 24)">Col_J</text>
<text x="205.4" y="24" transform="rotate(-90 205.4 24)">Col_K</text>
<text x="10.3" y="35.9">A</text>
<text x="285.3" y="35.9">A</text>
<text x="235.1" y="40.3">Row_1</text>
<text x="235.1" y="54.3">Row_2</text>
<text x="235.1" y="68.3">Row_3</text>
<text x="235.1" y="82.2">Row_4</text>
<text x="10.3" y="85.9">B</text>
<text x="285.3" y="85.9">B</text>
<text x="235.1" y="96.2">Row_5</text>
<text x="235.1" y="110.2">Row_6</text>
<text x="235.1" y="125.4">Row_6</text>
<text x="10.3" y="135.9">C</text>
<text x="285.3" y="135.9">C</text>
<text x="235.1" y="138.1">Row_6</text>
<text x="41.6" y="155.4" transform="rotate(-90 41.6 155.4)">Col_A</text>
<text x="58.1" y="155.5" transform="rotate(-90 58.1 155.5)">Col_B</text>
<text x="74.6" y="155.5" transform="rotate(-90 74.6 155.5)">Col_C</text>
<text x="91.1" y="155.5" transform="rotate(-90 91.1 155.5)">Col_D</text>
<text x="107.6" y="155.4" transform="rotate(-90 107.6 155.4)">Col_E</text>
<text x="124.1" y="155.4" transform="rotate(-90 124.1 155.4)">Col_F</text>
<text x="140.7" y="155.5" transform="rotate(-90 140.7 155.5)">Col_G</text>
<text x="157.2" y="155.6" transform="rotate(-90 157.2 155.6)">Col_H</text>
<text x="173.7" y="154.9" transform="rotate(-90 173.7 154.9)">Col_I</text>
<text x="190.2" y="155.2" transform="rotate(-90 190.2 155.2)">Col_J</text>
<text x="205.4" y="155.5" transform="rotate(-90 205.4 155.5)">Col_K</text>
<text x="10.3" y="185.9">D</text>
<text x="285.3" y="185.9">D</text>
<text x="35" y="199.9">1</text>
<text x="85" y="199.9">2</text>
<text x="135" y="199.9">3</text>
<text x="185" y="199.9">4</text>
<text x="235" y="199.9">5</text>
<text x="285" y="199.9">6</text>
</g>
<g font-size="1.8" fill="#008484">
<text x="41.1" y="32.6">CMD</text>
<text x="41.1" y="30.1">SW1</text>
<text x="57.7" y="30.1">SW2</text>
<text x="58.9" y="32.6">`~</text>
<text x="74.2" y="30.1">SW3</text>
<text x="74.7" y="32.6">2@</text>
<text x="90.7" y="30.1">SW4</text>
<text x="91.4" y="32.6">4$</text>
<text x="107.2" y="30.1">SW5</text>
<text x="108.2" y="32.6">6^</text>
<text x="123.7" y="30.1">SW6</text>
<text x="124.5" y="32.6">8*</text>
<text x="140.2" y="30.1">SW7</text>
<text x="141.1" y="32.6">0)</text>
<text x="156.7" y="30.1">SW8</text>
<text x="157.1" y="32.6">=+</text>
<text x="173.2" y="30.1">SW9</text>
<text x="173.6" y="32.6">&lt;-</text>
<text x="189.1" y="30.1">SW15</text>
<text x="190.4" y="32.6">+*</text>
<text x="40.1" y="46.6">ERASE</text>
<text x="40.5" y="44">SW10</text>
<text x="57" y="44">SW11</text>
<text x="58.7" y="46.6">1!</text>
<text x="73.6" y="44">SW12</text>
<text x="74.9" y="46.6">3#</text>
<text x="90.1" y="44">SW13</text>
<text x="91.3" y="46.6">5%</text>
<text x="106.6" y="44">SW14</text>
<text x="107.7" y="46.6">7&amp;</text>
<text x="139.6" y="44">SW16</text>
<text x="141.1" y="46.6">9(</text>
<text x="156.1" y="44">SW17</text>
<text x="172.6" y="44">SW18</text>
<text x="173.9" y="46.6">+*</text>
<text x="189.1" y="44">SW20</text>
<text x="189.3" y="46.6">NP_8</text>
<text x="204.4" y="44">SW19</text>
<text x="40.5" y="58">SW21</text>
<text x="57" y="58">SW22</text>
<text x="73.6" y="58">SW23</text>
<text x="90.1" y="58">SW24</text>
<text x="106.6" y="58">SW25</text>
<text x="139.6" y="58">SW26</text>
<text x="156.1" y="58">SW27</text>
<text x="172.6" y="58">SW28</text>
<text x="189.1" y="58">SW29</text>
<text x="204.4" y="58">SW30</text>
<text x="40.6" y="60.6">HOLD</text>
<text x="54.8" y="60.6">FIELD</text>
<text x="61.1" y="60.6">ADV</text>
<text x="75.4" y="60.6">W</text>
<text x="92" y="60.6">R</text>
<text x="108.6" y="60.6">Y</text>
<text x="141.8" y="60.6">I</text>
<text x="158" y="60.6">P</text>
<text x="189.3" y="60.6">NP_7</text>
<text x="204.5" y="60.6">NP_9</text>
<text x="40.5" y="72">SW31</text>
<text x="57" y="72">SW32</text>
<text x="73.6" y="72">SW33</text>
<text x="90.1" y="72">SW34</text>
<text x="106.6" y="72">SW35</text>
<text x="123.1" y="72">SW41</text>
<text x="139.6" y="72">SW36</text>
<text x="156.1" y="72">SW37</text>
<text x="172.6" y="72">SW38</text>
<text x="189.1" y="72">SW39</text>
<text x="204.4" y="72">SW40</text>
<text x="41.4" y="74.5">INQ</text>
<text x="54.2" y="74.5">CAPS LOCK</text>
<text x="75.4" y="74.5">Q</text>
<text x="92" y="74.5">E</text>
<text x="108.6" y="74.5">T</text>
<text x="125" y="74.5">U</text>
<text x="141.5" y="74.5">O</text>
<text x="172.2" y="74.5">ENTER</text>
<text x="189.3" y="74.5">NP_4</text>
<text x="203.6" y="74.5">FIELD-</text>
<text x="36.6" y="88.5">ERROR RESET</text>
<text x="40.5" y="86">SW42</text>
<text x="57" y="88.5">SHIFT</text>
<text x="57" y="86">SW43</text>
<text x="73.6" y="86">SW44</text>
<text x="75.6" y="88.5">A</text>
<text x="90.1" y="86">SW45</text>
<text x="92" y="88.5">D</text>
<text x="106.6" y="86">SW46</text>
<text x="108.5" y="88.5">G</text>
<text x="123.1" y="86">SW47</text>
<text x="125.1" y="88.5">J</text>
<text x="139.6" y="86">SW48</text>
<text x="141.6" y="88.5">L</text>
<text x="156.1" y="86">SW49</text>
<text x="157.9" y="88.5">'&quot;</text>
<text x="172.6" y="86">SW50</text>
<text x="174.3" y="88.5">{}</text>
<text x="189.1" y="86">SW51</text>
<text x="189.3" y="88.5">NP_5</text>
<text x="204.4" y="86">SW52</text>
<text x="204.5" y="88.5">NP_6</text>
<text x="40.5" y="99.9">SW53</text>
<text x="57" y="99.9">SW54</text>
<text x="73.6" y="99.9">SW55</text>
<text x="90.1" y="99.9">SW56</text>
<text x="106.6" y="99.9">SW57</text>
<text x="139.6" y="99.9">SW59</text>
<text x="156.1" y="99.9">SW60</text>
<text x="172.6" y="99.9">SW61</text>
<text x="189.1" y="99.9">SW62</text>
<text x="204.4" y="99.9">SW63</text>
<text x="40.9" y="102.5">TEST</text>
<text x="52.8" y="102.5">SCROLL DOWN</text>
<text x="75.5" y="102.5">S</text>
<text x="92.1" y="102.5">F</text>
<text x="108.5" y="102.5">H</text>
<text x="141.5" y="102.5">K</text>
<text x="158" y="102.5">;:</text>
<text x="171.1" y="102.5">NEWLINE</text>
<text x="189.3" y="102.5">NP_1</text>
<text x="204.5" y="102.5">NP_3</text>
<text x="37.7" y="117.7">SCROLL UP</text>
<text x="40.5" y="115.2">SW58</text>
<text x="57" y="115.2">SW64</text>
<text x="73.6" y="115.2">SW65</text>
<text x="74.5" y="117.7">&lt;&gt;</text>
<text x="90.1" y="115.2">SW66</text>
<text x="92" y="117.7">C</text>
<text x="106.6" y="115.2">SW67</text>
<text x="108.5" y="117.7">B</text>
<text x="123.1" y="115.2">SW73</text>
<text x="125" y="117.7">N</text>
<text x="139.6" y="115.2">SW68</text>
<text x="141.4" y="117.7">M</text>
<text x="156.1" y="115.2">SW69</text>
<text x="158.3" y="117.7">.</text>
<text x="170.8" y="117.7">RH_SHIFT</text>
<text x="172.6" y="115.2">SW70</text>
<text x="189.1" y="115.2">SW71</text>
<text x="189.3" y="117.7">NP_2</text>
<text x="203.6" y="117.7">FIELD+</text>
<text x="204.4" y="115.2">SW72</text>
<text x="40.5" y="127.9">SW74</text>
<text x="41.5" y="130.4">&lt;-</text>
<text x="57" y="127.9">SW75</text>
<text x="58" y="130.4">ALT</text>
<text x="73.6" y="127.9">SW76</text>
<text x="75.5" y="130.4">Z</text>
<text x="90.1" y="127.9">SW77</text>
<text x="92" y="130.4">X</text>
<text x="106.6" y="127.9">SW78</text>
<text x="108.6" y="130.4">V</text>
<text x="122.6" y="130.4">SPACE</text>
<text x="123.1" y="127.9">SW79</text>
<text x="139.6" y="127.9">SW80</text>
<text x="141.8" y="130.4">,</text>
<text x="156.1" y="127.9">SW81</text>
<text x="157.4" y="130.4">/?</text>
<text x="170.1" y="130.4">FIELD</text>
<text x="172.6" y="127.9">SW82</text>
<text x="176.5" y="130.4">EXIT</text>
<text x="189.1" y="127.9">SW83</text>
<text x="189.3" y="130.4">NP_0</text>
<text x="204.4" y="127.9">SW84</text>
<text x="204.8" y="130.4">NP_.</text>
</g>
</svg>
